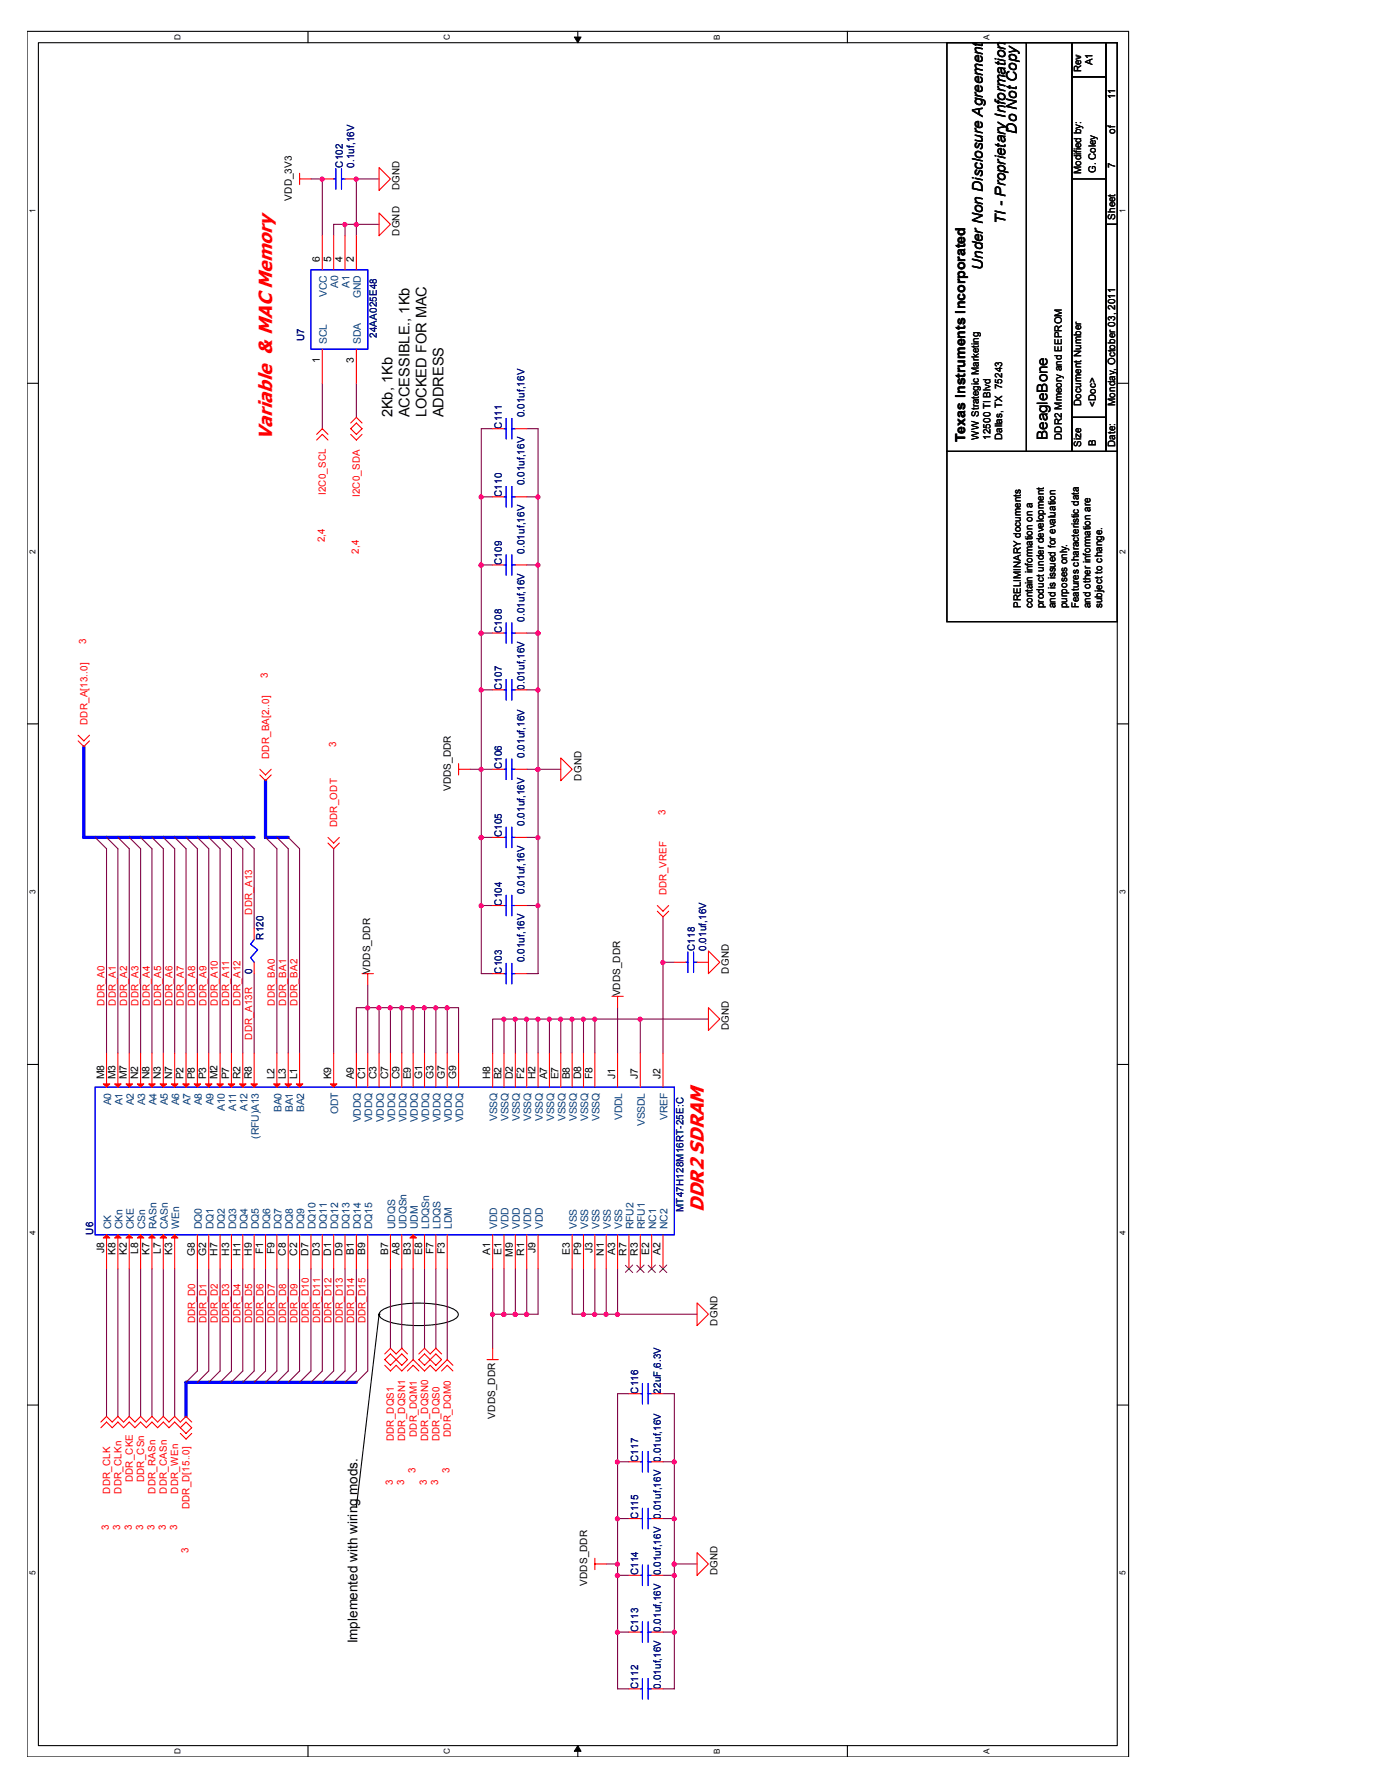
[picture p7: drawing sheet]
<svg xmlns="http://www.w3.org/2000/svg" width="216mm" height="279mm" viewBox="0 0 216 279" stroke-linecap="round" stroke-linejoin="round" font-family="sans-serif">
<path d="M4.2 4.9h172.5v270.3h-172.5zM6 6.7h168.9v266.7h-168.9z" fill="none" stroke="#000" stroke-width=".17"/>
<g fill="#fff">
<path d="M4.4 246h1.4v.7h-1.4z"/>
<path d="M175.1 246h1.4v.7h-1.4z"/>
</g>
<path d="M4.2 220h1.8M174.9 220h1.8" fill="none" stroke="#000" stroke-width=".17"/>
<g fill="#fff">
<path d="M4.4 192.7h1.4v.7h-1.4z"/>
<path d="M175.1 192.7h1.4v.7h-1.4z"/>
</g>
<path d="M4.2 166.7h1.8M174.9 166.7h1.8" fill="none" stroke="#000" stroke-width=".17"/>
<g fill="#fff">
<path d="M4.4 139.4h1.4v.6h-1.4z"/>
<path d="M175.1 139.4h1.4v.6h-1.4z"/>
</g>
<path d="M4.2 113.4h1.8M174.9 113.4h1.8" fill="none" stroke="#000" stroke-width=".17"/>
<g fill="#fff">
<path d="M4.4 86h1.4v.7h-1.4z"/>
<path d="M175.1 86h1.4v.7h-1.4z"/>
</g>
<path d="M4.2 60h1.8M174.9 60h1.8" fill="none" stroke="#000" stroke-width=".17"/>
<g fill="#fff">
<path d="M4.4 32.7h1.4v.7h-1.4z"/>
<path d="M175.1 32.7h1.4v.7h-1.4z"/>
<path d="M27.1 273.8h1.4v.9h-1.4z"/>
<path d="M27.1 5.3h1.4v.9h-1.4z"/>
<path d="M69.3 273.8h1.4v.9h-1.4z"/>
<path d="M69.3 5.3h1.4v.9h-1.4z"/>
</g>
<path d="M48.2 4.9v1.8M48.2 273.4v1.8" fill="none" stroke="#000" stroke-width=".17"/>
<g fill="#fff">
<path d="M111.5 273.9h1.4v.8h-1.4z"/>
<path d="M111.5 5.4h1.4v.8h-1.4z"/>
</g>
<path d="M90.5 4.9v1.8M90.5 273.4v1.8" fill="none" stroke="#000" stroke-width=".17"/>
<path d="M89.9 5.8h1.1l-.5 .9zM90.5 273.4l.5 .9h-1.1z" fill="#000" stroke="#000" stroke-width=".16"/>
<g fill="#fff">
<path d="M153.8 273.9h1.4v.8h-1.4z"/>
<path d="M153.8 5.4h1.4v.8h-1.4z"/>
</g>
<g fill="none" stroke="#000" stroke-width=".17">
<path d="M132.7 4.9v1.8M148.3 6.7h12.4v64h-12.4zM160.7 6.7h7.1v64h-7.1zM167.8 12h5.3v53.4h-5.3zM167.8 6.7h5.3v5.3h-5.3zM173.1 6.7h1.8v28.4h-1.8zM167.8 28h5.3M173.1 35.1h1.8v35.6h-1.8zM148.3 70.7h26.6v26.7h-26.6zM167.8 65.4h5.3v5.3h-5.3zM59.4 205.8h.1M59.4 205.8l-3.6 30.3"/>
<path d="M59.7 205.3a12.7 12.7 0 0 1 6.9-1.2 9.8 9.8 0 0 1 4.8 1.2l.3 .2 .1 .4a1.74 1.74 0 0 1-1.5 1.1 17.9 17.9 0 0 1-10.1-.2l-.7-.6-.1-.3 .1-.4zM132.7 273.4v1.8"/>
</g>
<g fill="none" stroke="#800040" stroke-width=".17">
<path d="M48.7 28h1.8v8.9M54 35.1v1.8M59.4 35.1h-7.2v1.8M59.4 28h-3.6v8.9M50.5 60v7.1M55.8 60v5.4M77.1 77.8h-1.7v10.7M77.1 67.1h-1.7v10.7M82.5 67.1h1.7v85.4h-1.7M82.5 77.8h1.7M75.4 99.1v8.9M75.4 99.1h1.7"/>
<path d="M77.1 88.5h-1.7v10.6M82.5 99.1h1.7M82.5 88.5h1.7M77.1 108h-1.7v12.5h-1.8M82.5 108h1.7M14.9 131.1l1.8 1.8v32M16.7 131.1l1.8 1.8v32M18.5 131.1l1.7 1.8v32M20.2 131.1l1.8 1.8v32M22 131.1l1.8 1.8v32M23.8 131.1l1.8 1.8v32M25.6 131.1l1.7 1.8v32"/>
<path d="M27.3 131.1l1.8 1.8v32M29.1 131.1l1.8 1.8v32M30.9 131.1l1.8 1.8v32M32.7 131.1l1.8 1.8v32M34.5 131.1l1.7 1.8v32M36.2 131.1l1.8 1.8v32M38 131.1l1.8 1.8v12.5M41.6 131.1l1.7 1.8v32M43.3 131.1l1.8 1.8v32M45.1 131.1l1.8 1.8v32M52.2 132.9v32M75.4 131.1v21.4h1.7"/>
<path d="M75.4 131.1h1.7M77.1 120.5h-1.7v10.6M82.5 120.5h5.3M82.5 131.1h1.7M39.8 152.5v12.4M57.6 154.3v10.6M59.4 157.8v7.1M61.1 157.8v7.1M62.9 157.8v7.1M64.7 157.8v7.1M66.5 157.8v7.1M68.2 157.8v7.1"/>
<path d="M70 157.8h1.8v7.1M70 157.8h-14.2v7.1M70 157.8v7.1M75.4 141.8h1.7M78.9 159.6h-1.8v5.3M78.9 159.6v5.3M78.9 159.6h3.6M80.7 159.6v5.3M82.5 141.8h1.7M84.2 159.6h-1.7v5.3M84.2 159.6v5.3M84.2 159.6h1.8"/>
<path d="M87.8 159.6h-1.8v5.3M89.6 159.6h-1.8v5.3M89.6 159.6v5.3M89.6 159.6h1.8M93.1 159.6h-1.7v5.3M93.1 159.6v5.3M93.1 159.6h7.1M96.7 157.8v7.1M103.8 143.6v7.1M105.6 150.7h-1.8v14.2M110.9 159.6h-10.7v5.3M16.7 198.7v23.1"/>
<path d="M18.5 198.7v23.1M20.2 198.7v23.1M22 198.7v23.1M23.8 198.7v23.1M25.6 198.7v23.1M27.3 198.7v23.1M30.9 198.7v16l-1.8 1.8M32.7 198.7v16l-1.8 1.8M34.5 198.7v16l-1.8 1.8M36.2 198.7v16l-1.7 1.8M38 198.7v16l-1.8 1.8M39.8 198.7v16l-1.8 1.8"/>
<path d="M41.6 198.7v16l-1.8 1.8M43.3 198.7v16l-1.7 1.8M45.1 198.7v16l-1.8 1.8M46.9 198.7v16l-1.8 1.8M48.7 198.7v16l-1.8 1.8M50.5 198.7v16l-1.8 1.8M52.2 198.7v16l-1.7 1.8M54 198.7v16l-1.8 1.8M55.8 198.7v16l-1.8 1.8M57.6 198.7v16l-1.8 1.8M61.1 198.7v12.5M62.9 198.7v12.5"/>
<path d="M64.7 198.7v14.2M66.5 198.7v12.5M68.2 198.7v12.5M70 198.7v14.2M77.1 198.7v12.5M78.9 198.7v7.1M80.7 198.7v7.1M82.5 198.7v7.1M84.2 198.7v7.1h-7.1M89.6 198.7v7.1h1.8M91.4 198.7v7.1M93.1 198.7v7.1"/>
<path d="M94.9 198.7v7.1M96.7 198.7v7.1M91.4 205.8h17.7M98.5 218.3h-1.8v19.5M103.8 218.3h1.8v46.2h-1.8M96.7 228.9h1.8M98.5 237.8h-1.8v7.1M103.8 228.9h1.8M103.8 237.8h1.8M94.9 244.9h1.8M96.7 244.9v19.6h1.8M96.7 246.7h1.8"/>
<path d="M96.7 255.6h1.8M103.8 246.7h1.8M103.8 255.6h1.8M105.6 244.9h3.5"/>
</g>
<g fill="#f0f" stroke="#f0f" stroke-width=".17">
<circle cx="55.8" cy="35.2" r=".32"/>
<circle cx="55.8" cy="28" r=".32"/>
<circle cx="50.4" cy="28" r=".32"/>
<circle cx="54" cy="35.2" r=".32"/>
<circle cx="103.8" cy="150.7" r=".32"/>
<circle cx="61.1" cy="157.8" r=".32"/>
<circle cx="57.5" cy="157.8" r=".32"/>
<circle cx="78.9" cy="205.8" r=".32"/>
<circle cx="82.4" cy="205.8" r=".32"/>
<circle cx="80.7" cy="205.8" r=".32"/>
<circle cx="77.1" cy="205.8" r=".32"/>
<circle cx="96.7" cy="205.8" r=".32"/>
<circle cx="94.9" cy="205.8" r=".32"/>
<circle cx="93.1" cy="205.8" r=".32"/>
<circle cx="91.3" cy="205.8" r=".32"/>
<circle cx="93.1" cy="159.6" r=".32"/>
<circle cx="89.6" cy="159.6" r=".32"/>
<circle cx="91.3" cy="159.6" r=".32"/>
<circle cx="87.8" cy="159.6" r=".32"/>
<circle cx="84.2" cy="159.6" r=".32"/>
<circle cx="86" cy="159.6" r=".32"/>
<circle cx="80.7" cy="159.6" r=".32"/>
<circle cx="82.4" cy="159.6" r=".32"/>
<circle cx="78.9" cy="159.6" r=".32"/>
<circle cx="59.3" cy="157.8" r=".32"/>
<circle cx="64.7" cy="157.8" r=".32"/>
<circle cx="62.9" cy="157.8" r=".32"/>
<circle cx="66.4" cy="157.8" r=".32"/>
<circle cx="68.2" cy="157.8" r=".32"/>
<circle cx="70" cy="157.8" r=".32"/>
<circle cx="100.2" cy="159.6" r=".32"/>
<circle cx="75.3" cy="99.2" r=".32"/>
<circle cx="75.3" cy="108.1" r=".32"/>
<circle cx="75.3" cy="77.8" r=".32"/>
<circle cx="75.3" cy="88.5" r=".32"/>
<circle cx="84.2" cy="88.5" r=".32"/>
<circle cx="84.2" cy="99.2" r=".32"/>
<circle cx="84.2" cy="77.8" r=".32"/>
<circle cx="75.3" cy="141.8" r=".32"/>
<circle cx="84.2" cy="120.5" r=".32"/>
<circle cx="75.3" cy="120.5" r=".32"/>
<circle cx="75.3" cy="131.2" r=".32"/>
<circle cx="84.2" cy="108.1" r=".32"/>
<circle cx="84.2" cy="131.2" r=".32"/>
<circle cx="96.7" cy="237.9" r=".32"/>
<circle cx="105.6" cy="237.9" r=".32"/>
<circle cx="96.7" cy="245" r=".32"/>
<circle cx="105.6" cy="245" r=".32"/>
<circle cx="96.7" cy="246.7" r=".32"/>
<circle cx="96.7" cy="255.6" r=".32"/>
<circle cx="96.7" cy="229" r=".32"/>
<circle cx="105.6" cy="229" r=".32"/>
<circle cx="105.6" cy="255.6" r=".32"/>
<circle cx="84.2" cy="141.8" r=".32"/>
<circle cx="105.6" cy="246.7" r=".32"/>
</g>
<path d="M13.1 116.9v14.2h26.7M41.6 122.3v8.8h3.5M55.8 216.5h-26.7v5.3" fill="none" stroke="#00f" stroke-width=".51"/>
<g fill="none" stroke="#f00" stroke-width=".17">
<path d="M46.9 28h1.8M46.9 27.1v1.8M50.5 28h1.7M50.5 36.9v5.3M52.2 36.9v5.3M54 28h1.8M54 36.9v5.3M55.8 36.9v5.3M59.4 33.4l1.7 1.7-1.7 1.8zM59.4 26.2l1.7 1.8-1.7 1.8zM50.5 54.7v5.3M55.8 54.7v5.3"/>
<path d="M49.6 68l.9-.9 .8 .9M49.6 68.9l.9-.9 .8 .9M54.9 68l.9 .9 .9-.9M54.9 67.1l.9-.8 .9 .8-.9 .9zM54.9 66.3l.9-.9 .9 .9M77.1 77.8h1.8M77.1 67.1h1.8M80.7 77.8h1.8M80.7 67.1h1.8M77.1 99.1h1.8M77.1 88.5h1.8M80.7 99.1h1.8"/>
<path d="M80.7 88.5h1.8M12.2 116l.9 .9 .9-.9M12.2 115.1l.9 .9 .9-.9M71.8 119.6v1.8M77.1 108h1.8M80.7 108h1.8M87.8 118.7l1.8 1.8-1.8 1.8zM40.7 121.4l.9 .9 .9-.9M40.7 120.5l.9 .9 .9-.9M51.3 132l.9 .9 .9-.9M51.3 131.1l.9 .9 .9-.9M71.8 120.5h1.8"/>
<path d="M77.1 120.5h1.8M77.1 131.1h1.8M80.7 120.5h1.8M80.7 131.1h1.8M39.8 145.4v1.8M39.8 150.7v1.8M56.7 152.5h1.8M57.6 152.5v1.8M77.1 152.5h1.8M77.1 141.8h1.8M80.7 152.5h1.8M80.7 141.8h1.8"/>
<path d="M95.8 156h1.8M96.7 156v1.8M102.9 142.7l.9 .9 .9-.9M102.9 141.8l.9 .9 .9-.9M105.6 150.7h1.8M109.1 150.7h1.8M110.9 148.9l1.8 1.8-1.8 1.8zM110.9 157.8l1.8 1.8-1.8 1.8zM16.7 164.9v5.4M18.5 164.9v5.4M20.2 164.9v5.4M22 164.9v5.4"/>
<path d="M23.8 164.9v5.4M25.6 164.9v5.4M27.3 164.9v5.4M29.1 164.9v5.4M30.9 164.9v5.4M32.7 164.9v5.4M34.5 164.9v5.4M36.2 164.9v5.4M38 164.9v5.4M39.8 164.9v5.4M43.3 164.9v5.4M45.1 164.9v5.4"/>
<path d="M46.9 164.9v5.4M52.2 164.9v5.4M55.8 164.9v5.4M57.6 164.9v5.4M59.4 164.9v5.4M61.1 164.9v5.4M62.9 164.9v5.4M64.7 164.9v5.4M66.5 164.9v5.4M68.2 164.9v5.4M70 164.9v5.4M71.8 164.9v5.4"/>
<path d="M77.1 164.9v5.4M78.9 164.9v5.4M80.7 164.9v5.4M82.5 164.9v5.4M84.2 164.9v5.4M86 164.9v5.4M87.8 164.9v5.4M89.6 164.9v5.4M91.4 164.9v5.4M93.1 164.9v5.4M96.7 164.9v5.4M100.2 164.9v5.4"/>
<path d="M103.8 164.9v5.4M16.7 193.4v5.3M18.5 193.4v5.3M20.2 193.4v5.3M22 193.4v5.3M23.8 193.4v5.3M25.6 193.4v5.3M27.3 193.4v5.3M30.9 193.4v5.3M32.7 193.4v5.3M34.5 193.4v5.3M36.2 193.4v5.3"/>
<path d="M38 193.4v5.3M39.8 193.4v5.3M41.6 193.4v5.3M43.3 193.4v5.3M45.1 193.4v5.3M46.9 193.4v5.3M48.7 193.4v5.3M50.5 193.4v5.3M52.2 193.4v5.3M54 193.4v5.3M55.8 193.4v5.3M57.6 193.4v5.3"/>
<path d="M61.1 193.4v5.3M62.9 193.4v5.3M64.7 193.4v5.3M66.5 193.4v5.3M68.2 193.4v5.3M70 193.4v5.3M77.1 193.4v5.3M78.9 193.4v5.3M80.7 193.4v5.3M82.5 193.4v5.3M84.2 193.4v5.3M89.6 193.4v5.3"/>
<path d="M91.4 193.4v5.3M93.1 193.4v5.3M94.9 193.4v5.3M96.7 193.4v5.3M98.5 193.4v5.3M100.2 193.4v5.3M102 193.4v5.3M103.8 193.4v5.3M60.2 213.8l.9 .9 .9-.9 .9 .9 1.8-1.8 1.8 1.8 .9-.9 .8 .9 1.8-1.8 .9 .9M60.2 212.9l.9-.9 .9 .9-.9 .9zM60.2 212l.9-.8 .9 .8 .9-.8 .9 .8M62 212.9l.9-.9 .9 .9-.9 .9z"/>
<path d="M63.8 214.7l.9-.9 .9 .9M65.6 212.9l.9-.9 .9 .9-.9 .9zM65.6 212l.9-.8 .9 .8 .8-.8 .9 .8M68.2 212l.9 .9-.9 .9-.8-.9zM69.1 214.7l.9-.9 .9 .9M76.2 212.9h1.8M77.1 211.2v1.7M98.5 218.3h1.7M102 218.3h1.8M109.1 204l1.8 1.8-1.8 1.8zM15.8 222.7l.9-.9 .9 .9 .9-.9 .8 .9 .9-.9 .9 .9 .9-.9 .9 .9 .9-.9 .9 .9 .9-.9 .9 .9 .8-.9 .9 .9 .9-.9 .9 .9M15.8 223.6l.9-.9 .9 .9 .9-.9 .8 .9 .9-.9 .9 .9 .9-.9 .9 .9 .9-.9 .9 .9 .9-.9 .9 .9 .8-.9 .9 .9"/>
<path d="M28.2 224.5l.9 .9 .9-.9M29.1 222.7l.9 .9-.9 .9-.9-.9zM98.5 228.9h1.7M98.5 237.8h1.7M102 228.9h1.8M102 237.8h1.8M93.1 244.9h1.8M93.1 244.1v1.7M98.5 246.7h1.7M98.5 255.6h1.7M102 246.7h1.8M102 255.6h1.8"/>
<path d="M109.1 243.2l1.8 1.7-1.8 1.8zM98.5 264.5h1.7M102 264.5h1.8"/>
</g>
<g fill="none" stroke="#00f" stroke-width=".17">
<path d="M52.2 28h.4M52.6 26.4v3.2M53.5 28h.5M53.5 26.4v3.2M48.7 42.2h8.9v12.5h-8.9zM78.9 77.8h.3M78.9 67.1h.3M79.2 65.5v3.2M79.2 76.2v3.2M80.1 65.5v3.2M80.1 76.2v3.2M80.1 77.8h.6"/>
<path d="M80.1 67.1h.6M78.9 99.1h.3M78.9 88.5h.3M79.2 86.9v3.2M79.2 97.5v3.3M80.1 86.9v3.2M80.1 97.5v3.3M80.1 99.1h.6M80.1 88.5h.6M78.9 108h.3M79.2 106.4v3.2M79.2 118.9v3.2"/>
<path d="M80.1 106.4v3.2M80.1 118.9v3.2M80.1 108h.6M78.9 120.5h.3M78.9 131.1h.3M79.2 129.5v3.3M80.1 129.5v3.3M80.1 120.5h.6M80.1 131.1h.6M39.8 147.2l-.6 .7 1.1 .9-1.1 1.2 .6 .7M78.9 141.8h.3M78.9 152.5h.3"/>
<path d="M79.2 140.2v3.2M79.2 150.9v3.2M80.1 141.8h.6M80.1 140.2v3.2M80.1 150.9v3.2M80.1 152.5h.6M107.4 150.7h.3M107.7 149.1v3.2M108.6 150.7h.5M108.6 149.1v3.2M14.9 170.3h90.7v23.1h-90.7zM100.2 218.3h.4"/>
<path d="M100.6 216.7v3.2M101.5 216.7v3.2M101.5 218.3h.5M100.2 228.9h.4M100.2 237.8h.4M100.6 227.3v3.2M100.6 236.2v3.2M101.5 228.9h.5M101.5 227.3v3.2M101.5 236.2v3.2M101.5 237.8h.5M100.2 246.7h.4"/>
<path d="M100.2 255.6h.4M100.6 245.1v3.2M100.6 254v3.2M101.5 245.1v3.2M101.5 254v3.2M101.5 246.7h.5M101.5 255.6h.5M100.2 264.5h.4M100.6 262.9v3.2M101.5 262.9v3.2M101.5 264.5h.5"/>
</g>
<g fill="#f00" stroke="#f00" stroke-width=".17">
<path d="M16.7 193.4l.5 .5h-1z"/>
<path d="M18.5 193.4l.5 .5h-1.1z"/>
<path d="M19.7 193.9l.5-.5 .5 .5z"/>
<path d="M22 193.4l.5 .5h-1z"/>
<path d="M23.3 193.9l.5-.5 .5 .5z"/>
<path d="M25.6 193.4l.5 .5h-1z"/>
<path d="M27.3 193.4l.6 .5h-1.1z"/>
<path d="M16.2 169.8h1l-.5 .5z"/>
<path d="M17.9 169.8h1.1l-.5 .5z"/>
<path d="M19.7 169.8h1l-.5 .5z"/>
<path d="M21.5 169.8h1l-.5 .5z"/>
<path d="M23.3 169.8h1l-.5 .5z"/>
<path d="M25.1 169.8h1l-.5 .5z"/>
<path d="M26.8 169.8h1.1l-.6 .5z"/>
<path d="M28.6 169.8h1l-.5 .5z"/>
<path d="M30.4 169.8h1l-.5 .5z"/>
<path d="M32.2 169.8h1l-.5 .5z"/>
<path d="M34 169.8h1l-.5 .5z"/>
<path d="M35.7 169.8h1l-.5 .5z"/>
<path d="M37.5 169.8h1l-.5 .5z"/>
<path d="M39.3 169.8h1l-.5 .5z"/>
<path d="M42.8 169.8h1.1l-.6 .5z"/>
<path d="M44.6 169.8h1l-.5 .5z"/>
<path d="M46.4 169.8h1l-.5 .5z"/>
<path d="M51.7 169.8h1l-.5 .5z"/>
<path d="M64.7 193.4l.5 .5h-1z"/>
</g>
<path d="M97.9 198.2l1.2 1.1M99.1 198.1l-1.2 1.2M99.7 198.2l1.1 1.1M100.8 198.1l-1.1 1.2M101.5 198.2l1.1 1.1M102.6 198.1l-1.1 1.2M103.3 198.2l1.1 1.1M104.4 198.1l-1.1 1.2" fill="none" stroke="#804000" stroke-width=".16"/>
<g font-size="3" fill="#f00">
<text x="42.6" y="68.9" transform="rotate(-90 42.6 68.9)">Variable &amp; MAC Memory</text>
<text x="110.2" y="189.8" transform="rotate(-90 110.2 189.8)">DDR2 SDRAM</text>
</g>
<g font-size="2.3">
<text x="159.2" y="20.9" transform="rotate(-90 159.2 20.9)">Do Not Copy</text>
<text x="157.4" y="35.1" transform="rotate(-90 157.4 35.1)">TI - Proprietary Information</text>
<text x="153.9" y="42.2" transform="rotate(-90 153.9 42.2)">Under Non Disclosure Agreement</text>
<text x="61.4" y="65.4" transform="rotate(-90 61.4 65.4)">2Kb, 1Kb</text>
<text x="64.1" y="65.4" transform="rotate(-90 64.1 65.4)">ACCESSIBLE., 1Kb</text>
<text x="66.8" y="65.4" transform="rotate(-90 66.8 65.4)">LOCKED FOR MAC</text>
<text x="69.4" y="65.4" transform="rotate(-90 69.4 65.4)">ADDRESS</text>
<text x="164" y="68.9" transform="rotate(-90 164 68.9)">BeagleBone</text>
</g>
<g font-size="2.1">
<text x="151.1" y="69.3" transform="rotate(-90 151.1 69.3)">Texas Instruments Incorporated</text>
<text x="56" y="257.4" transform="rotate(-90 56 257.4)">Implemented with wiring mods.</text>
</g>
<g font-size="1.6">
<text x="169.2" y="11.3" transform="rotate(-90 169.2 11.3)">Rev</text>
<text x="171" y="10.2" transform="rotate(-90 171 10.2)">A1</text>
<text x="174.6" y="15.6" transform="rotate(-90 174.6 15.6)">11</text>
<text x="174.6" y="20.9" transform="rotate(-90 174.6 20.9)">of</text>
<text x="62.6" y="29.8" transform="rotate(-90 62.6 29.8)">DGND</text>
<text x="169.2" y="27.3" transform="rotate(-90 169.2 27.3)">Modified by:</text>
<text x="171.6" y="27.1" transform="rotate(-90 171.6 27.1)">G. Coley</text>
<text x="174.6" y="26.2" transform="rotate(-90 174.6 26.2)">7</text>
<text x="45.7" y="31.4" transform="rotate(-90 45.7 31.4)">VDD_3V3</text>
<text x="174.6" y="34.4" transform="rotate(-90 174.6 34.4)">Sheet</text>
<text x="50.1" y="41" transform="rotate(-90 50.1 41)">6</text>
<text x="51.9" y="41" transform="rotate(-90 51.9 41)">5</text>
<text x="53.6" y="41" transform="rotate(-90 53.6 41)">4</text>
<text x="55.4" y="41" transform="rotate(-90 55.4 41)">2</text>
<text x="62.6" y="36.9" transform="rotate(-90 62.6 36.9)">DGND</text>
<text x="50.1" y="56.8" transform="rotate(-90 50.1 56.8)">1</text>
<text x="55.4" y="56.8" transform="rotate(-90 55.4 56.8)">3</text>
<text x="169.2" y="63.6" transform="rotate(-90 169.2 63.6)">Document Number</text>
<text x="171.6" y="63.8" transform="rotate(-90 171.6 63.8)">&lt;Doc&gt;</text>
<text x="174.6" y="63.6" transform="rotate(-90 174.6 63.6)">Monday, October 03, 2011</text>
<text x="153.2" y="68.9" transform="rotate(-90 153.2 68.9)">WW Strategic Marketing</text>
<text x="155.1" y="68.9" transform="rotate(-90 155.1 68.9)">12500 TI Blvd</text>
<text x="156.9" y="68.9" transform="rotate(-90 156.9 68.9)">Dallas, TX 75243</text>
<text x="166.2" y="68.9" transform="rotate(-90 166.2 68.9)">DDR2 Mmeory and EEPROM</text>
<text x="169.2" y="70" transform="rotate(-90 169.2 70)">Size</text>
<text x="171.6" y="69.8" transform="rotate(-90 171.6 69.8)">B</text>
<text x="174.6" y="70" transform="rotate(-90 174.6 70)">Date:</text>
<text x="159.8" y="95.3" transform="rotate(-90 159.8 95.3)">PRELIMINARY documents</text>
<text x="161.6" y="95.3" transform="rotate(-90 161.6 95.3)">contain information on a</text>
<text x="163.4" y="95.3" transform="rotate(-90 163.4 95.3)">product under development</text>
<text x="165.3" y="95.3" transform="rotate(-90 165.3 95.3)">and is issued for evaluation</text>
<text x="167.1" y="95.3" transform="rotate(-90 167.1 95.3)">purposes only.</text>
<text x="168.9" y="95.3" transform="rotate(-90 168.9 95.3)">Features characteristic data</text>
<text x="170.7" y="95.3" transform="rotate(-90 170.7 95.3)">and other information are</text>
<text x="172.6" y="95.3" transform="rotate(-90 172.6 95.3)">subject to change.</text>
<text x="70.6" y="123.9" transform="rotate(-90 70.6 123.9)">VDDS_DDR</text>
<text x="91" y="122.3" transform="rotate(-90 91 122.3)">DGND</text>
<text x="58" y="152.5" transform="rotate(-90 58 152.5)">VDDS_DDR</text>
<text x="114.1" y="152.5" transform="rotate(-90 114.1 152.5)">DGND</text>
<text x="97.1" y="156" transform="rotate(-90 97.1 156)">VDDS_DDR</text>
<text x="114.1" y="161.4" transform="rotate(-90 114.1 161.4)">DGND</text>
<text x="16.3" y="169" transform="rotate(-90 16.3 169)">M8</text>
<text x="18.1" y="169" transform="rotate(-90 18.1 169)">M3</text>
<text x="19.9" y="169" transform="rotate(-90 19.9 169)">M7</text>
<text x="21.6" y="169" transform="rotate(-90 21.6 169)">N2</text>
<text x="23.4" y="169" transform="rotate(-90 23.4 169)">N8</text>
<text x="25.2" y="169" transform="rotate(-90 25.2 169)">N3</text>
<text x="27" y="169" transform="rotate(-90 27 169)">N7</text>
<text x="28.7" y="169" transform="rotate(-90 28.7 169)">P2</text>
<text x="30.5" y="169" transform="rotate(-90 30.5 169)">P8</text>
<text x="32.3" y="169" transform="rotate(-90 32.3 169)">P3</text>
<text x="34.1" y="169" transform="rotate(-90 34.1 169)">M2</text>
<text x="35.9" y="169" transform="rotate(-90 35.9 169)">P7</text>
<text x="37.6" y="169" transform="rotate(-90 37.6 169)">R2</text>
<text x="39.4" y="169" transform="rotate(-90 39.4 169)">R8</text>
<text x="43" y="169" transform="rotate(-90 43 169)">L2</text>
<text x="44.7" y="169" transform="rotate(-90 44.7 169)">L3</text>
<text x="46.5" y="169" transform="rotate(-90 46.5 169)">L1</text>
<text x="51.9" y="169" transform="rotate(-90 51.9 169)">K9</text>
<text x="55.4" y="169" transform="rotate(-90 55.4 169)">A9</text>
<text x="57.2" y="169" transform="rotate(-90 57.2 169)">C1</text>
<text x="59" y="169" transform="rotate(-90 59 169)">C3</text>
<text x="60.7" y="169" transform="rotate(-90 60.7 169)">C7</text>
<text x="62.5" y="169" transform="rotate(-90 62.5 169)">C9</text>
<text x="64.3" y="169" transform="rotate(-90 64.3 169)">E9</text>
<text x="66.1" y="169" transform="rotate(-90 66.1 169)">G1</text>
<text x="67.9" y="169" transform="rotate(-90 67.9 169)">G3</text>
<text x="69.6" y="169" transform="rotate(-90 69.6 169)">G7</text>
<text x="71.4" y="169" transform="rotate(-90 71.4 169)">G9</text>
<text x="76.7" y="169" transform="rotate(-90 76.7 169)">H8</text>
<text x="78.5" y="169" transform="rotate(-90 78.5 169)">B2</text>
<text x="80.3" y="169" transform="rotate(-90 80.3 169)">D2</text>
<text x="82.1" y="169" transform="rotate(-90 82.1 169)">F2</text>
<text x="83.9" y="169" transform="rotate(-90 83.9 169)">H2</text>
<text x="85.6" y="169" transform="rotate(-90 85.6 169)">A7</text>
<text x="87.4" y="169" transform="rotate(-90 87.4 169)">E7</text>
<text x="89.2" y="169" transform="rotate(-90 89.2 169)">B8</text>
<text x="91" y="169" transform="rotate(-90 91 169)">D8</text>
<text x="92.8" y="169" transform="rotate(-90 92.8 169)">F8</text>
<text x="96.3" y="169" transform="rotate(-90 96.3 169)">J1</text>
<text x="99.9" y="169" transform="rotate(-90 99.9 169)">J7</text>
<text x="103.4" y="169" transform="rotate(-90 103.4 169)">J2</text>
<text x="16.3" y="196.3" transform="rotate(-90 16.3 196.3)">J8</text>
<text x="18.1" y="196.6" transform="rotate(-90 18.1 196.6)">K8</text>
<text x="19.9" y="196.6" transform="rotate(-90 19.9 196.6)">K2</text>
<text x="21.6" y="196.4" transform="rotate(-90 21.6 196.4)">L8</text>
<text x="23.4" y="196.6" transform="rotate(-90 23.4 196.6)">K7</text>
<text x="25.2" y="196.4" transform="rotate(-90 25.2 196.4)">L7</text>
<text x="27" y="196.6" transform="rotate(-90 27 196.6)">K3</text>
<text x="30.5" y="196.8" transform="rotate(-90 30.5 196.8)">G8</text>
<text x="32.3" y="196.8" transform="rotate(-90 32.3 196.8)">G2</text>
<text x="34.1" y="196.6" transform="rotate(-90 34.1 196.6)">H7</text>
<text x="35.9" y="196.6" transform="rotate(-90 35.9 196.6)">H3</text>
<text x="37.6" y="196.6" transform="rotate(-90 37.6 196.6)">H1</text>
<text x="39.4" y="196.6" transform="rotate(-90 39.4 196.6)">H9</text>
<text x="41.2" y="196.5" transform="rotate(-90 41.2 196.5)">F1</text>
<text x="43" y="196.5" transform="rotate(-90 43 196.5)">F9</text>
<text x="44.7" y="196.6" transform="rotate(-90 44.7 196.6)">C8</text>
<text x="46.5" y="196.6" transform="rotate(-90 46.5 196.6)">C2</text>
<text x="48.3" y="196.6" transform="rotate(-90 48.3 196.6)">D7</text>
<text x="50.1" y="196.6" transform="rotate(-90 50.1 196.6)">D3</text>
<text x="51.9" y="196.6" transform="rotate(-90 51.9 196.6)">D1</text>
<text x="53.6" y="196.6" transform="rotate(-90 53.6 196.6)">D9</text>
<text x="55.4" y="196.6" transform="rotate(-90 55.4 196.6)">B1</text>
<text x="57.2" y="196.6" transform="rotate(-90 57.2 196.6)">B9</text>
<text x="60.7" y="196.6" transform="rotate(-90 60.7 196.6)">B7</text>
<text x="62.5" y="196.6" transform="rotate(-90 62.5 196.6)">A8</text>
<text x="64.3" y="196.6" transform="rotate(-90 64.3 196.6)">B3</text>
<text x="66.1" y="196.6" transform="rotate(-90 66.1 196.6)">E8</text>
<text x="67.9" y="196.5" transform="rotate(-90 67.9 196.5)">F7</text>
<text x="69.6" y="196.5" transform="rotate(-90 69.6 196.5)">F3</text>
<text x="76.7" y="196.6" transform="rotate(-90 76.7 196.6)">A1</text>
<text x="78.5" y="196.6" transform="rotate(-90 78.5 196.6)">E1</text>
<text x="80.3" y="196.8" transform="rotate(-90 80.3 196.8)">M9</text>
<text x="82.1" y="196.6" transform="rotate(-90 82.1 196.6)">R1</text>
<text x="83.9" y="196.3" transform="rotate(-90 83.9 196.3)">J9</text>
<text x="89.2" y="196.6" transform="rotate(-90 89.2 196.6)">E3</text>
<text x="91" y="196.6" transform="rotate(-90 91 196.6)">P9</text>
<text x="92.8" y="196.3" transform="rotate(-90 92.8 196.3)">J3</text>
<text x="94.5" y="196.6" transform="rotate(-90 94.5 196.6)">N1</text>
<text x="96.3" y="196.6" transform="rotate(-90 96.3 196.6)">A3</text>
<text x="98.1" y="196.6" transform="rotate(-90 98.1 196.6)">R7</text>
<text x="99.9" y="196.6" transform="rotate(-90 99.9 196.6)">R3</text>
<text x="101.6" y="196.6" transform="rotate(-90 101.6 196.6)">E2</text>
<text x="103.4" y="196.6" transform="rotate(-90 103.4 196.6)">A2</text>
<text x="112.4" y="207.6" transform="rotate(-90 112.4 207.6)">DGND</text>
<text x="77.5" y="222.2" transform="rotate(-90 77.5 222.2)">VDDS_DDR</text>
<text x="91.9" y="248.3" transform="rotate(-90 91.9 248.3)">VDDS_DDR</text>
<text x="112.4" y="246.7" transform="rotate(-90 112.4 246.7)">DGND</text>
</g>
<g font-size="1.6" fill="#000080">
<text x="53.7" y="26.2" transform="rotate(-90 53.7 26.2)">C102</text>
<text x="55.5" y="26.2" transform="rotate(-90 55.5 26.2)">0.1uf,16V</text>
<text x="47.6" y="53.5" transform="rotate(-90 47.6 53.5)">U7</text>
<text x="59" y="52.9" transform="rotate(-90 59 52.9)">24AA025E48</text>
<text x="82.1" y="65.4" transform="rotate(-90 82.1 65.4)">0.01uf,16V</text>
<text x="78.6" y="67.1" transform="rotate(-90 78.6 67.1)">C111</text>
<text x="78.6" y="77.8" transform="rotate(-90 78.6 77.8)">C110</text>
<text x="82.1" y="76" transform="rotate(-90 82.1 76)">0.01uf,16V</text>
<text x="78.6" y="88.5" transform="rotate(-90 78.6 88.5)">C109</text>
<text x="82.1" y="86.7" transform="rotate(-90 82.1 86.7)">0.01uf,16V</text>
<text x="78.6" y="99.1" transform="rotate(-90 78.6 99.1)">C108</text>
<text x="82.1" y="97.4" transform="rotate(-90 82.1 97.4)">0.01uf,16V</text>
<text x="78.6" y="108" transform="rotate(-90 78.6 108)">C107</text>
<text x="82.1" y="108" transform="rotate(-90 82.1 108)">0.01uf,16V</text>
<text x="82.1" y="118.7" transform="rotate(-90 82.1 118.7)">0.01uf,16V</text>
<text x="78.6" y="120.5" transform="rotate(-90 78.6 120.5)">C106</text>
<text x="78.6" y="131.1" transform="rotate(-90 78.6 131.1)">C105</text>
<text x="82.1" y="129.4" transform="rotate(-90 82.1 129.4)">0.01uf,16V</text>
<text x="78.6" y="141.8" transform="rotate(-90 78.6 141.8)">C104</text>
<text x="82.1" y="140" transform="rotate(-90 82.1 140)">0.01uf,16V</text>
<text x="41.2" y="147.2" transform="rotate(-90 41.2 147.2)">R120</text>
<text x="108.8" y="148.9" transform="rotate(-90 108.8 148.9)">C118</text>
<text x="110.6" y="148.9" transform="rotate(-90 110.6 148.9)">0.01uf,16V</text>
<text x="39.5" y="152.5" transform="rotate(-90 39.5 152.5)">0</text>
<text x="78.6" y="152.5" transform="rotate(-90 78.6 152.5)">C103</text>
<text x="82.1" y="150.7" transform="rotate(-90 82.1 150.7)">0.01uf,16V</text>
<text x="107" y="189.8" transform="rotate(-90 107 189.8)">MT47H128M16RT-25E:C</text>
<text x="14.6" y="193.4" transform="rotate(-90 14.6 193.4)">U6</text>
<text x="99.9" y="218.3" transform="rotate(-90 99.9 218.3)">C116</text>
<text x="103.5" y="218.3" transform="rotate(-90 103.5 218.3)">22uF,6.3V</text>
<text x="99.9" y="228.9" transform="rotate(-90 99.9 228.9)">C117</text>
<text x="103.5" y="228.9" transform="rotate(-90 103.5 228.9)">0.01uf,16V</text>
<text x="99.9" y="237.8" transform="rotate(-90 99.9 237.8)">C115</text>
<text x="103.5" y="237.8" transform="rotate(-90 103.5 237.8)">0.01uf,16V</text>
<text x="99.9" y="246.7" transform="rotate(-90 99.9 246.7)">C114</text>
<text x="103.5" y="246.7" transform="rotate(-90 103.5 246.7)">0.01uf,16V</text>
<text x="99.9" y="255.6" transform="rotate(-90 99.9 255.6)">C113</text>
<text x="103.5" y="255.6" transform="rotate(-90 103.5 255.6)">0.01uf,16V</text>
<text x="99.9" y="264.5" transform="rotate(-90 99.9 264.5)">C112</text>
<text x="103.5" y="264.5" transform="rotate(-90 103.5 264.5)">0.01uf,16V</text>
</g>
<g font-size="1.6" fill="#004080">
<text x="51.2" y="46.5" transform="rotate(-90 51.2 46.5)">VCC</text>
<text x="53" y="45.1" transform="rotate(-90 53 45.1)">A0</text>
<text x="54.7" y="45.1" transform="rotate(-90 54.7 45.1)">A1</text>
<text x="56.5" y="46.7" transform="rotate(-90 56.5 46.7)">GND</text>
<text x="51.2" y="53.8" transform="rotate(-90 51.2 53.8)">SCL</text>
<text x="56.5" y="53.8" transform="rotate(-90 56.5 53.8)">SDA</text>
<text x="17.4" y="173.1" transform="rotate(-90 17.4 173.1)">A0</text>
<text x="19.2" y="173.1" transform="rotate(-90 19.2 173.1)">A1</text>
<text x="21" y="173.1" transform="rotate(-90 21 173.1)">A2</text>
<text x="22.7" y="173.1" transform="rotate(-90 22.7 173.1)">A3</text>
<text x="24.5" y="173.1" transform="rotate(-90 24.5 173.1)">A4</text>
<text x="26.3" y="173.1" transform="rotate(-90 26.3 173.1)">A5</text>
<text x="28.1" y="173.1" transform="rotate(-90 28.1 173.1)">A6</text>
<text x="29.8" y="173.1" transform="rotate(-90 29.8 173.1)">A7</text>
<text x="31.6" y="173.1" transform="rotate(-90 31.6 173.1)">A8</text>
<text x="33.4" y="173.1" transform="rotate(-90 33.4 173.1)">A9</text>
<text x="35.2" y="174" transform="rotate(-90 35.2 174)">A10</text>
<text x="37" y="174" transform="rotate(-90 37 174)">A11</text>
<text x="38.7" y="174" transform="rotate(-90 38.7 174)">A12</text>
<text x="40.5" y="178.4" transform="rotate(-90 40.5 178.4)">(RFU)A13</text>
<text x="44.1" y="174.2" transform="rotate(-90 44.1 174.2)">BA0</text>
<text x="45.8" y="174.2" transform="rotate(-90 45.8 174.2)">BA1</text>
<text x="47.6" y="174.2" transform="rotate(-90 47.6 174.2)">BA2</text>
<text x="53" y="174.5" transform="rotate(-90 53 174.5)">ODT</text>
<text x="56.5" y="175.8" transform="rotate(-90 56.5 175.8)">VDDQ</text>
<text x="58.3" y="175.8" transform="rotate(-90 58.3 175.8)">VDDQ</text>
<text x="60.1" y="175.8" transform="rotate(-90 60.1 175.8)">VDDQ</text>
<text x="61.8" y="175.8" transform="rotate(-90 61.8 175.8)">VDDQ</text>
<text x="63.6" y="175.8" transform="rotate(-90 63.6 175.8)">VDDQ</text>
<text x="65.4" y="175.8" transform="rotate(-90 65.4 175.8)">VDDQ</text>
<text x="67.2" y="175.8" transform="rotate(-90 67.2 175.8)">VDDQ</text>
<text x="69" y="175.8" transform="rotate(-90 69 175.8)">VDDQ</text>
<text x="70.7" y="175.8" transform="rotate(-90 70.7 175.8)">VDDQ</text>
<text x="72.5" y="175.8" transform="rotate(-90 72.5 175.8)">VDDQ</text>
<text x="77.9" y="175.6" transform="rotate(-90 77.9 175.6)">VSSQ</text>
<text x="79.6" y="175.6" transform="rotate(-90 79.6 175.6)">VSSQ</text>
<text x="81.4" y="175.6" transform="rotate(-90 81.4 175.6)">VSSQ</text>
<text x="83.2" y="175.6" transform="rotate(-90 83.2 175.6)">VSSQ</text>
<text x="85" y="175.6" transform="rotate(-90 85 175.6)">VSSQ</text>
<text x="86.7" y="175.6" transform="rotate(-90 86.7 175.6)">VSSQ</text>
<text x="88.5" y="175.6" transform="rotate(-90 88.5 175.6)">VSSQ</text>
<text x="90.3" y="175.6" transform="rotate(-90 90.3 175.6)">VSSQ</text>
<text x="92.1" y="175.6" transform="rotate(-90 92.1 175.6)">VSSQ</text>
<text x="93.9" y="175.6" transform="rotate(-90 93.9 175.6)">VSSQ</text>
<text x="97.4" y="175.4" transform="rotate(-90 97.4 175.4)">VDDL</text>
<text x="101" y="176.4" transform="rotate(-90 101 176.4)">VSSDL</text>
<text x="104.5" y="175.4" transform="rotate(-90 104.5 175.4)">VREF</text>
<text x="17.4" y="192.5" transform="rotate(-90 17.4 192.5)">CK</text>
<text x="19.2" y="192.5" transform="rotate(-90 19.2 192.5)">CKn</text>
<text x="21" y="192.5" transform="rotate(-90 21 192.5)">CKE</text>
<text x="22.7" y="192.5" transform="rotate(-90 22.7 192.5)">CSn</text>
<text x="24.5" y="192.5" transform="rotate(-90 24.5 192.5)">RASn</text>
<text x="26.3" y="192.5" transform="rotate(-90 26.3 192.5)">CASn</text>
<text x="28.1" y="192.5" transform="rotate(-90 28.1 192.5)">WEn</text>
<text x="31.6" y="192.5" transform="rotate(-90 31.6 192.5)">DQ0</text>
<text x="33.4" y="192.5" transform="rotate(-90 33.4 192.5)">DQ1</text>
<text x="35.2" y="192.5" transform="rotate(-90 35.2 192.5)">DQ2</text>
<text x="37" y="192.5" transform="rotate(-90 37 192.5)">DQ3</text>
<text x="38.7" y="192.5" transform="rotate(-90 38.7 192.5)">DQ4</text>
<text x="40.5" y="192.5" transform="rotate(-90 40.5 192.5)">DQ5</text>
<text x="42.3" y="192.5" transform="rotate(-90 42.3 192.5)">DQ6</text>
<text x="44.1" y="192.5" transform="rotate(-90 44.1 192.5)">DQ7</text>
<text x="45.8" y="192.5" transform="rotate(-90 45.8 192.5)">DQ8</text>
<text x="47.6" y="192.5" transform="rotate(-90 47.6 192.5)">DQ9</text>
<text x="49.4" y="192.5" transform="rotate(-90 49.4 192.5)">DQ10</text>
<text x="51.2" y="192.5" transform="rotate(-90 51.2 192.5)">DQ11</text>
<text x="53" y="192.5" transform="rotate(-90 53 192.5)">DQ12</text>
<text x="54.7" y="192.5" transform="rotate(-90 54.7 192.5)">DQ13</text>
<text x="56.5" y="192.5" transform="rotate(-90 56.5 192.5)">DQ14</text>
<text x="58.3" y="192.5" transform="rotate(-90 58.3 192.5)">DQ15</text>
<text x="61.8" y="192.5" transform="rotate(-90 61.8 192.5)">UDQS</text>
<text x="63.6" y="192.5" transform="rotate(-90 63.6 192.5)">UDQSn</text>
<text x="65.4" y="192.5" transform="rotate(-90 65.4 192.5)">UDM</text>
<text x="67.2" y="192.5" transform="rotate(-90 67.2 192.5)">LDQSn</text>
<text x="69" y="192.5" transform="rotate(-90 69 192.5)">LDQS</text>
<text x="70.7" y="192.5" transform="rotate(-90 70.7 192.5)">LDM</text>
<text x="77.9" y="192.5" transform="rotate(-90 77.9 192.5)">VDD</text>
<text x="79.6" y="192.5" transform="rotate(-90 79.6 192.5)">VDD</text>
<text x="81.4" y="192.5" transform="rotate(-90 81.4 192.5)">VDD</text>
<text x="83.2" y="192.5" transform="rotate(-90 83.2 192.5)">VDD</text>
<text x="85" y="192.5" transform="rotate(-90 85 192.5)">VDD</text>
<text x="90.3" y="192.5" transform="rotate(-90 90.3 192.5)">VSS</text>
<text x="92.1" y="192.5" transform="rotate(-90 92.1 192.5)">VSS</text>
<text x="93.9" y="192.5" transform="rotate(-90 93.9 192.5)">VSS</text>
<text x="95.6" y="192.5" transform="rotate(-90 95.6 192.5)">VSS</text>
<text x="97.4" y="192.5" transform="rotate(-90 97.4 192.5)">VSS</text>
<text x="99.2" y="192.5" transform="rotate(-90 99.2 192.5)">RFU2</text>
<text x="101" y="192.5" transform="rotate(-90 101 192.5)">RFU1</text>
<text x="102.7" y="192.5" transform="rotate(-90 102.7 192.5)">NC1</text>
<text x="104.5" y="192.5" transform="rotate(-90 104.5 192.5)">NC2</text>
</g>
<g font-size="1.6" fill="#f00">
<text x="51" y="77.5" transform="rotate(-90 51 77.5)">I2C0_SCL</text>
<text x="56.3" y="77.8" transform="rotate(-90 56.3 77.8)">I2C0_SDA</text>
<text x="50.8" y="84.9" transform="rotate(-90 50.8 84.9)">2,4</text>
<text x="56.2" y="86.7" transform="rotate(-90 56.2 86.7)">2,4</text>
<text x="13.5" y="100.9" transform="rotate(-90 13.5 100.9)">3</text>
<text x="42" y="106.3" transform="rotate(-90 42 106.3)">3</text>
<text x="13.7" y="113.5" transform="rotate(-90 13.7 113.5)">DDR_A[13..0]</text>
<text x="42.1" y="118.9" transform="rotate(-90 42.1 118.9)">DDR_BA[2..0]</text>
<text x="52.6" y="116.9" transform="rotate(-90 52.6 116.9)">3</text>
<text x="52.8" y="129.5" transform="rotate(-90 52.8 129.5)">DDR_ODT</text>
<text x="104.2" y="127.6" transform="rotate(-90 104.2 127.6)">3</text>
<text x="39.5" y="143.3" transform="rotate(-90 39.5 143.3)">DDR_A13</text>
<text x="104.4" y="140.2" transform="rotate(-90 104.4 140.2)">DDR_VREF</text>
<text x="16.3" y="157.5" transform="rotate(-90 16.3 157.5)">DDR_A0</text>
<text x="18.1" y="157.5" transform="rotate(-90 18.1 157.5)">DDR_A1</text>
<text x="19.9" y="157.5" transform="rotate(-90 19.9 157.5)">DDR_A2</text>
<text x="21.7" y="157.5" transform="rotate(-90 21.7 157.5)">DDR_A3</text>
<text x="23.5" y="157.5" transform="rotate(-90 23.5 157.5)">DDR_A4</text>
<text x="25.2" y="157.5" transform="rotate(-90 25.2 157.5)">DDR_A5</text>
<text x="27" y="157.5" transform="rotate(-90 27 157.5)">DDR_A6</text>
<text x="28.8" y="157.5" transform="rotate(-90 28.8 157.5)">DDR_A7</text>
<text x="30.6" y="157.5" transform="rotate(-90 30.6 157.5)">DDR_A8</text>
<text x="32.3" y="157.5" transform="rotate(-90 32.3 157.5)">DDR_A9</text>
<text x="34.1" y="157.5" transform="rotate(-90 34.1 157.5)">DDR_A10</text>
<text x="35.9" y="157.5" transform="rotate(-90 35.9 157.5)">DDR_A11</text>
<text x="37.7" y="157.5" transform="rotate(-90 37.7 157.5)">DDR_A12</text>
<text x="43" y="157.5" transform="rotate(-90 43 157.5)">DDR_BA0</text>
<text x="44.8" y="157.5" transform="rotate(-90 44.8 157.5)">DDR_BA1</text>
<text x="46.6" y="157.5" transform="rotate(-90 46.6 157.5)">DDR_BA2</text>
<text x="39.5" y="162.8" transform="rotate(-90 39.5 162.8)">DDR_A13R</text>
<text x="30.6" y="207.3" transform="rotate(-90 30.6 207.3)">DDR_D0</text>
<text x="32.3" y="207.3" transform="rotate(-90 32.3 207.3)">DDR_D1</text>
<text x="34.1" y="207.3" transform="rotate(-90 34.1 207.3)">DDR_D2</text>
<text x="35.9" y="207.3" transform="rotate(-90 35.9 207.3)">DDR_D3</text>
<text x="37.7" y="207.3" transform="rotate(-90 37.7 207.3)">DDR_D4</text>
<text x="39.5" y="207.3" transform="rotate(-90 39.5 207.3)">DDR_D5</text>
<text x="41.2" y="207.3" transform="rotate(-90 41.2 207.3)">DDR_D6</text>
<text x="43" y="207.3" transform="rotate(-90 43 207.3)">DDR_D7</text>
<text x="44.8" y="207.3" transform="rotate(-90 44.8 207.3)">DDR_D8</text>
<text x="46.6" y="207.3" transform="rotate(-90 46.6 207.3)">DDR_D9</text>
<text x="48.3" y="207.3" transform="rotate(-90 48.3 207.3)">DDR_D10</text>
<text x="50.1" y="207.3" transform="rotate(-90 50.1 207.3)">DDR_D11</text>
<text x="51.9" y="207.3" transform="rotate(-90 51.9 207.3)">DDR_D12</text>
<text x="53.7" y="207.3" transform="rotate(-90 53.7 207.3)">DDR_D13</text>
<text x="55.5" y="207.3" transform="rotate(-90 55.5 207.3)">DDR_D14</text>
<text x="57.2" y="207.3" transform="rotate(-90 57.2 207.3)">DDR_D15</text>
<text x="61.7" y="225.7" transform="rotate(-90 61.7 225.7)">DDR_DQS1</text>
<text x="63.5" y="225.7" transform="rotate(-90 63.5 225.7)">DDR_DQSN1</text>
<text x="65.2" y="225" transform="rotate(-90 65.2 225)">DDR_DQM1</text>
<text x="67" y="225.7" transform="rotate(-90 67 225.7)">DDR_DQSN0</text>
<text x="68.8" y="225.7" transform="rotate(-90 68.8 225.7)">DDR_DQS0</text>
<text x="70.6" y="225" transform="rotate(-90 70.6 225)">DDR_DQM0</text>
<text x="17.2" y="233.9" transform="rotate(-90 17.2 233.9)">DDR_CLK</text>
<text x="19" y="233.9" transform="rotate(-90 19 233.9)">DDR_CLKn</text>
<text x="20.8" y="232.2" transform="rotate(-90 20.8 232.2)">DDR_CKE</text>
<text x="22.6" y="232.2" transform="rotate(-90 22.6 232.2)">DDR_CSn</text>
<text x="24.3" y="233.9" transform="rotate(-90 24.3 233.9)">DDR_RASn</text>
<text x="26.1" y="233.9" transform="rotate(-90 26.1 233.9)">DDR_CASn</text>
<text x="27.9" y="233.9" transform="rotate(-90 27.9 233.9)">DDR_WEn</text>
<text x="61.5" y="232.5" transform="rotate(-90 61.5 232.5)">3</text>
<text x="63.3" y="232.5" transform="rotate(-90 63.3 232.5)">3</text>
<text x="65.1" y="230.7" transform="rotate(-90 65.1 230.7)">3</text>
<text x="66.8" y="232.5" transform="rotate(-90 66.8 232.5)">3</text>
<text x="68.6" y="232.5" transform="rotate(-90 68.6 232.5)">3</text>
<text x="70.4" y="230.7" transform="rotate(-90 70.4 230.7)">3</text>
<text x="17.1" y="239.6" transform="rotate(-90 17.1 239.6)">3</text>
<text x="18.8" y="239.6" transform="rotate(-90 18.8 239.6)">3</text>
<text x="20.6" y="239.6" transform="rotate(-90 20.6 239.6)">3</text>
<text x="22.4" y="239.6" transform="rotate(-90 22.4 239.6)">3</text>
<text x="24.2" y="239.6" transform="rotate(-90 24.2 239.6)">3</text>
<text x="25.9" y="239.6" transform="rotate(-90 25.9 239.6)">3</text>
<text x="27.7" y="239.6" transform="rotate(-90 27.7 239.6)">3</text>
<text x="29.7" y="236.4" transform="rotate(-90 29.7 236.4)">DDR_D[15..0]</text>
<text x="29.5" y="243.2" transform="rotate(-90 29.5 243.2)">3</text>
</g>
<g font-size="1.3">
<text x="28.2" y="6.2" transform="rotate(-90 28.2 6.2)">D</text>
<text x="70.4" y="6.2" transform="rotate(-90 70.4 6.2)">C</text>
<text x="112.7" y="6.2" transform="rotate(-90 112.7 6.2)">B</text>
<text x="154.9" y="6.2" transform="rotate(-90 154.9 6.2)">A</text>
<text x="5.5" y="33.4" transform="rotate(-90 5.5 33.4)">1</text>
<text x="176.2" y="33.4" transform="rotate(-90 176.2 33.4)">1</text>
<text x="5.5" y="86.7" transform="rotate(-90 5.5 86.7)">2</text>
<text x="176.2" y="86.7" transform="rotate(-90 176.2 86.7)">2</text>
<text x="5.5" y="140" transform="rotate(-90 5.5 140)">3</text>
<text x="176.2" y="140" transform="rotate(-90 176.2 140)">3</text>
<text x="5.5" y="193.4" transform="rotate(-90 5.5 193.4)">4</text>
<text x="176.2" y="193.4" transform="rotate(-90 176.2 193.4)">4</text>
<text x="5.5" y="246.7" transform="rotate(-90 5.5 246.7)">5</text>
<text x="176.2" y="246.7" transform="rotate(-90 176.2 246.7)">5</text>
<text x="28.2" y="274.7" transform="rotate(-90 28.2 274.7)">D</text>
<text x="70.4" y="274.7" transform="rotate(-90 70.4 274.7)">C</text>
<text x="112.7" y="274.7" transform="rotate(-90 112.7 274.7)">B</text>
<text x="154.9" y="274.7" transform="rotate(-90 154.9 274.7)">A</text>
</g>
</svg>
